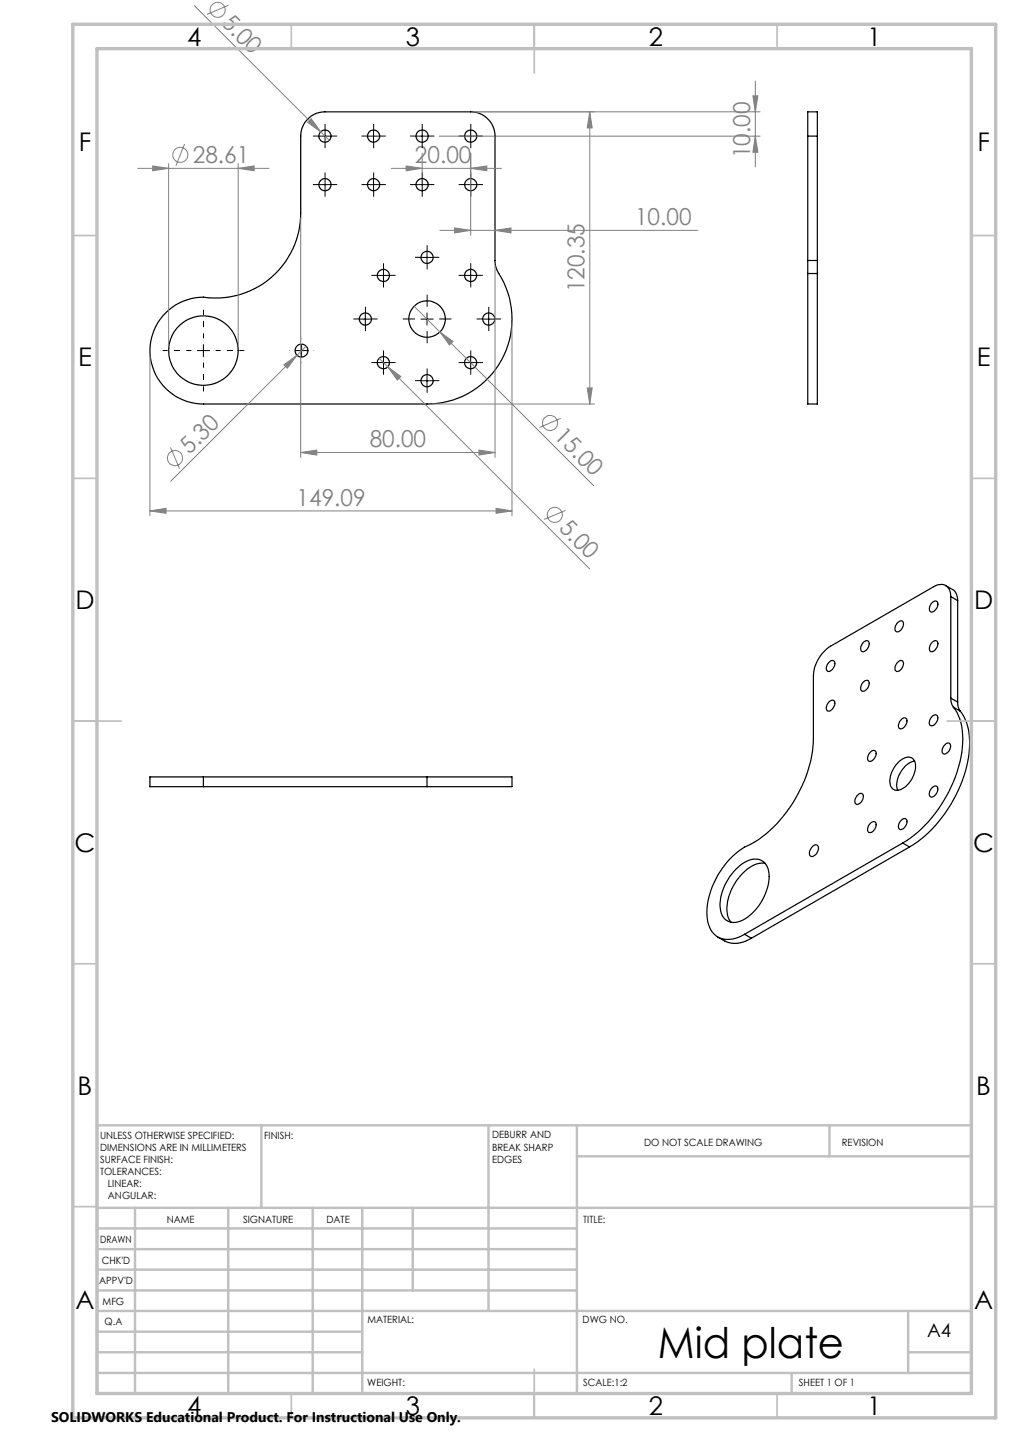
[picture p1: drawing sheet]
<svg xmlns="http://www.w3.org/2000/svg" width="210mm" height="297mm" viewBox="0 0 210 297" stroke-linecap="round" stroke-linejoin="round" font-family="sans-serif">
<g fill="none" stroke="#000" stroke-width=".25">
<path d="M63.2 24.7l.4-.4a4.7 4.7 0 0 1 3.3-1.3h30a5 5 0 0 1 5 5v25.7a4.7 4.7 0 0 0 .8 2.6 17.5 17.5 0 0 1-14.8 26.9h-46a11 11 0 0 1-11-11.5 11 11 0 0 1 12-10.4 17.5 17.5 0 0 0 19-17.4v-15.9l.2-1.2a4.6 4.6 0 0 1 1.1-2.1zM166.3 28v-5h2v5M166.3 28h2M166.3 28v25.7M168.3 28v25.7M166.3 56.3v26.9h2v-26.9M166.3 53.7v2.6M166.3 56.3h2M166.3 53.7h2M168.3 53.7v2.6M170.7 136.3a.63 .63 0 0 1 .9-.2 .63 .63 0 0 1 .3 .8 1.51 1.51 0 0 1-1.5 1.4 1.27 1.27 0 0 1 .3-2zM177.8 132.3a.68 .68 0 0 1 1-.2 .68 .68 0 0 1 .1 1 1.17 1.17 0 0 1-1.6 1 1.55 1.55 0 0 1 .5-1.8z"/>
<path d="M184.7 136.6l.2-.3a.66 .66 0 0 1 1-.1 .66 .66 0 0 1 0 1 1.32 1.32 0 0 1-1.4 1.1 1.2 1.2 0 0 1 .2-1.7zM184.7 128.4a.7 .7 0 0 1 .6-.5 .7 .7 0 0 1 .7 .4 1.54 1.54 0 0 1-1.5 1.8 1.24 1.24 0 0 1 .2-1.7zM191.9 132.3a.68 .68 0 0 1 1.1-.2 .68 .68 0 0 1 0 1 1.17 1.17 0 0 1-1.5 1 1.55 1.55 0 0 1 .4-1.8zM191.9 124.1a.67 .67 0 0 1 1-.2 .67 .67 0 0 1 .1 1 1.32 1.32 0 0 1-1.4 1.1 1.35 1.35 0 0 1 .3-1.9zM194.7 120.6l1.8 1.1 .6 1.1 .1 .9M195.8 122.9a2.16 2.16 0 0 0-1.1-2.3 2.16 2.16 0 0 0-2.5 .3l-21.2 12.2a7.8 7.8 0 0 0-3.5 6.1v12.9a27.7 27.7 0 0 1-11.9 21.2 16.7 16.7 0 0 0-10 15.3 4.7 4.7 0 0 0 3.1 4.8 6 6 0 0 0 4.6-1M195.8 122.9v20.9M195.8 122.9l1.4 .8M197.2 123.7v20.9M170.7 144.5a.63 .63 0 0 1 .9-.3 .63 .63 0 0 1 .3 .9 1.5 1.5 0 0 1-1.5 1.3 1.31 1.31 0 0 1 .3-1.9zM177.6 140.6a.68 .68 0 0 1 .8-.5 .68 .68 0 0 1 .6 .7 1.55 1.55 0 0 1-1.6 1.5 1.3 1.3 0 0 1 .2-1.7zM179.2 154.9a.63 .63 0 0 1 .9-.3 .63 .63 0 0 1 .3 .8 1.51 1.51 0 0 1-1.5 1.4 1.27 1.27 0 0 1 .3-1.9z"/>
<path d="M185.1 156.9a2.31 2.31 0 0 1 2.8-.7 3.4 3.4 0 0 1 0 3.9 4.1 4.1 0 0 1-3.5 2.7 1.85 1.85 0 0 1-1.1-2.5 6.3 6.3 0 0 1 1.8-3.4zM185.6 148.2a.63 .63 0 0 1 .8-.3 .63 .63 0 0 1 .3 .8 1.51 1.51 0 0 1-1.5 1.4 1.27 1.27 0 0 1 .4-1.9zM188.3 156.8a5.1 5.1 0 0 0-3.5 6M191.9 147.5a.63 .63 0 0 1 .9-.2 .63 .63 0 0 1 .3 .8 1.51 1.51 0 0 1-1.5 1.3 1.26 1.26 0 0 1 .3-1.9zM194.4 153.6l.2-.3a.66 .66 0 0 1 1-.1 .66 .66 0 0 1 0 1 1.32 1.32 0 0 1-1.4 1.1 1.2 1.2 0 0 1 .2-1.7zM195.8 143.8v.8l.5 1.1M195.8 143.8l1.4 .8M196.3 145.7a11.9 11.9 0 0 1 1.7 9.3 27.7 27.7 0 0 1-12.2 18.6M196.3 145.7l1.4 .8M197.2 144.6v.8l.5 1.1M197.7 146.5a11.9 11.9 0 0 1 1.7 9.3 27.7 27.7 0 0 1-12.1 18.6M41.9 160h-11v2h11"/>
<path d="M41.9 160v2M41.9 160h46M41.9 162h46M87.9 160h17.5v2h-17.5M87.9 160v2M151.5 179a5.1 5.1 0 0 1 5.1-1.9 3.6 3.6 0 0 1 1.7 4 10.9 10.9 0 0 1-5.9 8.6 2.84 2.84 0 0 1-4.1-2.5 10.7 10.7 0 0 1 3.2-8.2zM157.5 177.8a5.4 5.4 0 0 0-4.6 2 10.5 10.5 0 0 0-3.1 8.7l.7 1.4M167.4 174.3a.7 .7 0 0 1 1-.1 .7 .7 0 0 1 0 1 1.35 1.35 0 0 1-1.5 1.1 1.51 1.51 0 0 1 .5-2zM176.4 163.9l.2-.2a.66 .66 0 0 1 1-.2 .66 .66 0 0 1 .1 1 1.32 1.32 0 0 1-1.4 1.1 1.24 1.24 0 0 1 .1-1.7zM179.2 169.5a.64 .64 0 0 1 .9-.2 .64 .64 0 0 1 .3 .8 1.25 1.25 0 0 1-1.6 1.2 1.68 1.68 0 0 1 .4-1.8zM185.4 169.1a.66 .66 0 0 1 .7-.5 .66 .66 0 0 1 .6 .6 1.5 1.5 0 0 1-1.5 1.6 1.21 1.21 0 0 1 .2-1.7zM185.8 173.6l-32.5 18.8"/>
<path d="M185.8 173.6l1.5 .8M187.3 174.4l-32.6 18.8M191.8 162.4a.66 .66 0 0 1 .7-.5 .66 .66 0 0 1 .6 .6 1.5 1.5 0 0 1-1.5 1.6 1.21 1.21 0 0 1 .2-1.7zM147.8 193a5.6 5.6 0 0 0 6.9 .2M153.3 192.4l1.4 .8"/>
<circle cx="66.9" cy="28" r="1.25"/>
<circle cx="66.9" cy="38" r="1.24"/>
<circle cx="76.9" cy="28" r="1.27"/>
<circle cx="76.9" cy="38" r="1.26"/>
<circle cx="86.9" cy="28" r="1.25"/>
<circle cx="86.9" cy="38" r="1.24"/>
<circle cx="96.9" cy="28" r="1.25"/>
<circle cx="96.9" cy="38" r="1.24"/>
<circle cx="78.9" cy="56.7" r="1.24"/>
<circle cx="87.9" cy="53" r="1.25"/>
<circle cx="96.9" cy="56.7" r="1.24"/>
<circle cx="41.9" cy="72.2" r="7.2"/>
<circle cx="62.1" cy="72.2" r="1.32"/>
<circle cx="75.2" cy="65.7" r="1.25"/>
<circle cx="78.9" cy="74.7" r="1.24"/>
<circle cx="87.9" cy="78.4" r="1.25"/>
<circle cx="87.9" cy="65.7" r="3.8"/>
<circle cx="96.9" cy="74.7" r="1.24"/>
<circle cx="100.6" cy="65.7" r="1.25"/>
</g>
<g fill="none" stroke="#808080" stroke-width=".21">
<path d="M40 1.2l26 26M47 1.1l-4.4 1.9M155 19.8h1l-.5 3.2zM155.5 16.7v17.7M28.4 34.7h27M31.4 34.2l3.3 .5-3.3 .5zM34.7 33.7v37.5M38 29.7l-1.8 4.4M49 34.7l3.3-.5v1zM49 33.7v37.5M63.3 25.2l.8-.8 1.9 2.8zM66 27.2l1.8 1.7"/>
<path d="M80.6 34.7h22.7M83.6 34.2l3.3 .5-3.3 .5zM86.9 31.5v4.2M90.4 28h66.1M96.9 34.7l3.3-.5v1zM96.9 31.5v17M97.9 23h58.6M121.4 23v60.2M121.4 23l.5 3.3h-1zM155.5 28l.5 3.4h-1zM61.9 44.9v49.3M90.6 47.4h53.1"/>
<path d="M93.6 47l3.3 .4-3.3 .6zM101.9 54.6v39.6M101.9 47.4l3.3-.4v1zM30.9 73.2v33M58.5 75.1l2.6-1.9-1.9 2.6zM63 71.3l-27.9 27.8M78.1 73.8l1.7 1.8M79.8 75.6l2.7 1.9-.7 .8zM79.8 75.6l41.6 41.6M85.3 63.1l5.3 5.3M90.6 68.4l2.7 1.9-.8 .7zM90.6 68.4l31.6 31.6"/>
<path d="M105.4 66.7v39.5M120.9 79.9h1l-.5 3.3zM35.1 92.1l1.9 4.5M61.9 93.2l3.3-.5v1zM61.9 93.2h40M88.9 83.2h33.5M98.6 92.7l3.3 .5-3.3 .5zM115.4 86.2l-4.3 1.8M30.9 105.2l3.3-.5v1zM30.9 105.2h74.5M102.1 104.7l3.3 .5-3.3 .5zM116.4 105.1l-4.4 1.9"/>
<circle cx="44.8" cy="2" r="1.56"/>
<circle cx="37.1" cy="31.9" r="1.56"/>
<circle cx="36" cy="94.3" r="1.56"/>
<circle cx="113.2" cy="87.1" r="1.55"/>
<circle cx="114.2" cy="106" r="1.56"/>
</g>
<path d="M39.4 72.2h-5.9M41.9 69.7v-5.9M41.9 74.7v5.9M44.4 72.2h5.9" fill="none" stroke="#000" stroke-width=".21" stroke-dasharray="15.2 1.3 1.3 1.3" stroke-dashoffset="14.2" stroke-linecap="butt"/>
<g fill="none" stroke="#000" stroke-width=".21" stroke-dasharray="15.2 1.3 1.3 1.3" stroke-linecap="butt">
<path d="M65.7 28h-1.3M65.7 38h-1.3M66.9 26.8v-1.3M66.9 29.3v1.2M66.9 36.8v-1.3M66.9 39.3v1.2M68.2 28h1.2M68.2 38h1.2M75.7 38h-1.3M75.7 28h-1.3M76.9 36.8v-1.3M76.9 39.3v1.2"/>
<path d="M76.9 26.8v-1.3M76.9 29.3v1.2M78.2 38h1.2M78.2 28h1.2M85.7 38h-1.3M85.7 28h-1.3M86.9 36.8v-1.3M86.9 39.3v1.2M86.9 26.8v-1.3M86.9 29.3v1.2M88.2 38h1.2M88.2 28h1.2"/>
<path d="M95.7 38h-1.3M95.7 28h-1.3M96.9 36.8v-1.3M96.9 39.3v1.2M96.9 26.8v-1.3M96.9 29.3v1.2M98.2 38h1.2M98.2 28h1.2M77.7 56.7h-1.2M79 55.5v-1.3M79 58v1.2M80.2 56.7h1.3"/>
<path d="M86.7 53h-1.3M87.9 51.7v-1.2M87.9 54.2v1.3M89.2 53h1.2M95.7 56.7h-1.3M96.9 55.5v-1.3M96.9 58v1.2M98.2 56.7h1.2M59.6 72.2h-.1M62.1 69.7v-.1M62.1 74.7v.1M64.6 72.2h.1"/>
<path d="M74 65.7h-1.3M75.2 64.4v-1.2M75.2 66.9v1.3M76.5 65.7h1.2M77.7 74.7h-1.2M79 73.4v-1.2M79 75.9v1.3M80.2 74.7h1.3M85.4 65.7h-2.5M86.7 78.4h-1.3M87.9 63.2v-2.5M87.9 68.2v2.5"/>
<path d="M87.9 77.1v-1.2M87.9 79.6v1.3M89.2 78.4h1.2M90.4 65.7h2.5M95.7 74.7h-1.3M96.9 73.4v-1.2M96.9 75.9v1.3M98.2 74.7h1.2M99.4 65.7h-1.3M100.6 64.4v-1.2M100.6 66.9v1.3M101.9 65.7h1.2"/>
</g>
<g fill="none" stroke="#000" stroke-width=".21">
<path d="M65.7 38h2.5M65.7 28h2.5M66.9 26.8v2.5M66.9 36.8v2.5M75.7 38h2.5M75.7 28h2.5M76.9 26.8v2.5M76.9 36.8v2.5M85.7 38h2.5M85.7 28h2.5M86.9 26.8v2.5M86.9 36.8v2.5"/>
<path d="M95.7 38h2.4M95.7 28h2.4M96.9 26.8v2.5M96.9 36.8v2.5M77.7 56.7h2.5M79 55.5v2.5M86.7 53h2.5M87.9 51.7v2.6M95.6 56.7h2.5M96.9 55.5v2.5M40.6 72.2h2.5M41.9 71v2.5"/>
<path d="M60.8 72.2h2.5M62.1 71v2.5M74 65.7h2.5M75.2 64.4v2.6M77.7 74.7h2.5M79 73.4v2.5M86.7 65.7h2.5M86.7 78.4h2.5M87.9 64.4v2.6M87.9 77.1v2.6M95.6 74.7h2.5M96.9 73.4v2.5"/>
<path d="M99.4 65.7h2.5M100.6 64.4v2.6"/>
</g>
<g fill="none" stroke="#c0c0c0" stroke-width=".35">
<path d="M60 5v5M110 5v10M160 5v5M15 48.5h5M200 48.5h5M15 98.5h5M200 98.5h5M15 148.5h10M195 148.5h10M15 198.5h5M200 198.5h5M15 248.5h5"/>
<path d="M200 248.5h5M60 287v5M110 282v10M160 287v5"/>
</g>
<g fill="none" stroke="#c0c0c0" stroke-width=".5">
<path d="M53.8 231.8v17M100.6 231.8v38.2M118.8 231.8v55.2M118.8 238.2h81.2M170.8 231.8v6.4M200 231.8h-180v55.2M20 248.8h180M20 257.3h98.8M20 253h98.8M27.8 248.8v38.2M47 248.8v38.2M64.4 248.8v38.2"/>
<path d="M74.6 248.8v38.2M85 248.8v17M20 265.8h98.8M20 261.5h98.8M20 278.5h54.6M20 274.3h54.6M20 270h180M187 278.5h13M187 270v12.8M20 282.8h180M163 282.8v4.2"/>
</g>
<path d="M15 5h190v287h-190zM20 10h180v277h-180z" fill="none" stroke="#c0c0c0" stroke-width=".7"/>
<g fill="#808080">
<path d="M63.3 25.2l.8-.8 1.9 2.8z"/>
<path d="M58.5 75.1l2.6-1.9-1.9 2.6z"/>
<path d="M90.6 68.4l2.7 1.9-.8 .7z"/>
<path d="M79.8 75.6l2.7 1.9-.7 .8z"/>
<path d="M98.6 92.7l3.3 .5-3.3 .5zM61.9 93.2l3.3-.5v1zM102.1 104.7l3.3 .5-3.3 .5zM30.9 105.2l3.3-.5v1z"/>
<path d="M31.4 34.2l3.3 .5-3.3 .5zM49 34.7l3.3-.5v1zM83.6 34.2l3.3 .5-3.3 .5zM96.9 34.7l3.3-.5v1zM93.6 47l3.3 .4-3.3 .6zM101.9 47.4l3.3-.4v1z"/>
<path d="M155.5 28l.5 3.4h-1zM155 19.8h1l-.5 3.2z"/>
<path d="M120.9 79.9h1l-.5 3.3zM121.4 23l.5 3.3h-1z"/>
</g>
<text font-size="8.7" x="135.5" y="279.6">Mid plate</text>
<g font-size="5.3">
<text x="38.5" y="9.5">4</text>
<text x="83.5" y="9.5">3</text>
<text x="133.6" y="9.5">2</text>
<text x="178.6" y="9.5">1</text>
<text x="16.2" y="31.2">F</text>
<text x="201.2" y="31.2">F</text>
<text x="16.1" y="75.4">E</text>
<text x="201.1" y="75.4">E</text>
<text x="15.5" y="125.4">D</text>
<text x="200.5" y="125.4">D</text>
<text x="15.4" y="175.5">C</text>
<text x="200.4" y="175.5">C</text>
<text x="16" y="225.5">B</text>
<text x="201" y="225.5">B</text>
<text x="15.5" y="269.7">A</text>
<text x="200.5" y="269.7">A</text>
<text x="38.5" y="291.4">4</text>
<text x="83.5" y="291.4">3</text>
<text x="133.6" y="291.4">2</text>
<text x="178.6" y="291.4">1</text>
</g>
<g font-size="4.8" fill="#808080">
<text x="45.5" y="5" transform="rotate(45 45.5 5)">5.00</text>
<text x="39.7" y="33.5">28.61</text>
<text x="85.4" y="33.6">20.00</text>
<text x="154.4" y="32.6" transform="rotate(-90 154.4 32.6)">10.00</text>
<text x="130.8" y="46.4">10.00</text>
<text x="120.4" y="60.2" transform="rotate(-90 120.4 60.2)">120.35</text>
<text x="39" y="93.7" transform="rotate(-45 39 93.7)">5.30</text>
<text x="76.1" y="92.1">80.00</text>
<text x="113.9" y="90.1" transform="rotate(45 113.9 90.1)">15.00</text>
<text x="61.1" y="104.1">149.09</text>
<text x="114.9" y="109" transform="rotate(45 114.9 109)">5.00</text>
</g>
<text font-size="3.9" x="190.9" y="275.5">A4</text>
<text font-size="2.9" x="10.5" y="292.9">SOLIDWORKS Educational Product. For Instructional Use Only.</text>
<g font-size="2.1">
<text x="20.6" y="234.6">UNLESS OTHERWISE SPECIFIED:</text>
<text x="20.6" y="237.1">DIMENSIONS ARE IN MILLIMETERS</text>
<text x="20.6" y="239.5">SURFACE FINISH:</text>
<text x="54.4" y="234.5">FINISH:</text>
<text x="101.3" y="234.5">DEBURR AND</text>
<text x="101.3" y="237">BREAK SHARP</text>
<text x="101.3" y="239.5">EDGES</text>
<text x="132.6" y="235.9">DO NOT SCALE DRAWING</text>
<text x="173.3" y="236.1">REVISION</text>
<text x="20.6" y="242">TOLERANCES:</text>
<text x="22.2" y="244.5">LINEAR:</text>
<text x="22.2" y="247">ANGULAR:</text>
<text x="34.3" y="252">NAME</text>
<text x="50" y="251.9">SIGNATURE</text>
<text x="67.2" y="251.9">DATE</text>
<text x="120.1" y="251.9">TITLE:</text>
<text x="20.6" y="256.1">DRAWN</text>
<text x="20.9" y="260.3">CHK'D</text>
<text x="20.4" y="264.4">APPV'D</text>
<text x="21.1" y="268.8">MFG</text>
<text x="21.5" y="273">Q.A</text>
<text x="75.6" y="272.5">MATERIAL:</text>
<text x="120" y="272.5">DWG NO.</text>
<text x="75.6" y="285.5">WEIGHT:</text>
<text x="120.1" y="285.6">SCALE:1:2</text>
<text x="164.5" y="285.6">SHEET 1 OF 1</text>
</g>
</svg>
